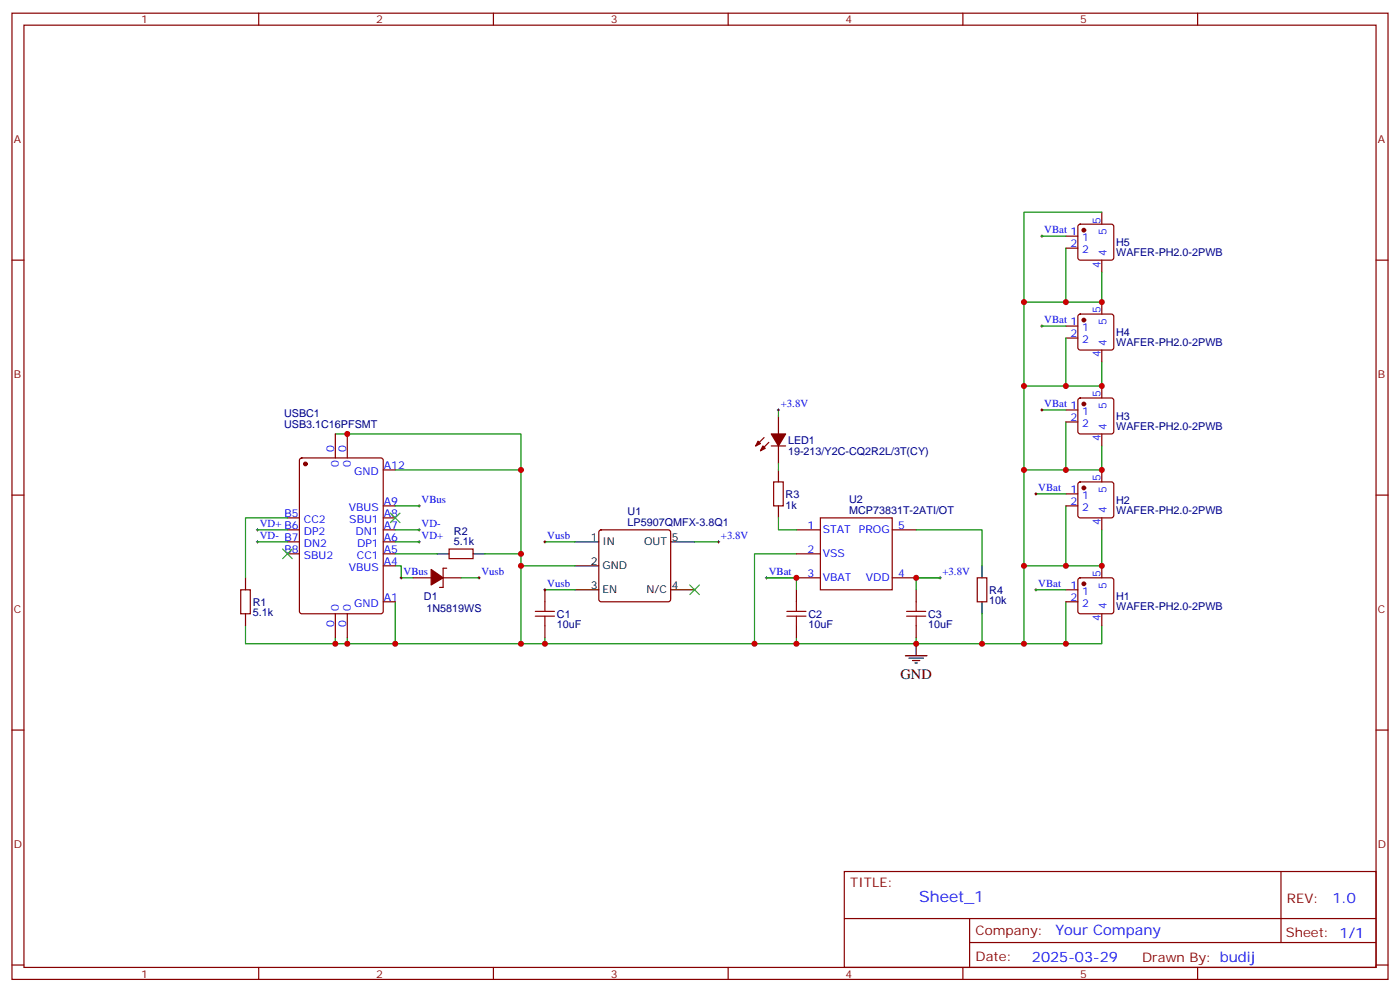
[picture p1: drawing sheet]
<svg xmlns="http://www.w3.org/2000/svg" width="412mm" height="292mm" viewBox="0 0 412 292" stroke-linecap="round" stroke-linejoin="round" font-family="sans-serif">
<g fill="none" stroke="#870000" stroke-width=".35">
<path d="M3.5 3.9h405.4v284.3h-405.4zM7.1 7.4h398.2v277.3h-398.2zM76.2 3.9v3.5M145.3 3.9v3.5M214.5 3.9v3.5M283.6 3.9v3.5M352.8 3.9v3.5M3.5 76.6h3.6M314 69.5h3.5M314 73h3.5M317.7 66.2l.5-.2h9.2l.5 .2 .2 .5v9.1l-.3 .5-.4 .3h-9.2l-.5-.3-.2-.5v-9.1zM324.6 62.4v3.6"/>
<path d="M324.6 76.6v3.5M405.3 76.6h3.6M314 96h3.5M314 99.5h3.5M317.7 92.6l.5-.2h9.2l.5 .2 .2 .5v9.2l-.3 .5-.4 .2h-9.2l-.5-.2-.2-.5v-9.2zM324.6 88.9v3.5M317.7 117.3l.5-.2h9.2l.5 .2 .2 .5v9.2l-.3 .5-.4 .2h-9.2l-.5-.2-.2-.5v-9.2zM324.6 103v3.5M324.6 113.6v3.5M88.4 135l.5-.2h23.3l.6 .4 .1 44.7-.5 .7h-23.5l-.7-.4v-44.7zM98.8 127.7v7.1M102.3 127.7v7.1"/>
<path d="M112.9 138.3h3.5M225.1 128.8l-2.5 2.4M226.5 130.2l-2.5 2.4M227.2 131.2h4.2M314 120.6h3.5M314 124.2h3.5M324.6 127.7v3.5M324.6 138.3v3.5M3.5 145.7h3.6M84.7 155.9h3.5M84.7 152.4h3.5M84.7 159.5h3.5"/>
<path d="M112.9 148.9h3.5M112.9 155.9h3.5M112.9 152.4h3.5M112.9 159.5h3.5M176.6 156.1l.5-.2h19.7l.5 .2 .3 .5v19.8l-.3 .5-.5 .2h-19.7l-.5-.2-.2-.5v-19.8zM227.9 141.8h2.8v7.1h-2.8zM234.6 155.9h7.1M241.7 152.4h21.1v21.2h-21.1zM262.8 155.9h7.1M314 145.3h3.5M314 148.9h3.5M317.7 142l.5-.2h9.2l.5 .2 .2 .5v9.2l-.3 .5-.4 .2h-9.2l-.5-.2-.2-.5v-9.2z"/>
<path d="M324.6 152.4v3.5M405.3 145.7h3.6M70.9 173.6h2.8v7h-2.8zM84.7 163h3.5M112.9 177.1h3.5M112.9 163h3.5M112.9 166.5h3.5M121.7 170h5.3M130.5 170h5.3M131.6 167.2h-1.1v5.7h-1M132.3 161.6h7v2.8h-7zM160.5 173.6v3.5"/>
<path d="M234.6 170h7.1M234.6 173.6v3.5M234.6 163h7.1M262.8 170h7.1M269.9 173.6v3.5M287.9 170h2.8v7.1h-2.8zM314 173.6h3.5M314 177.1h3.5M317.7 170.2l.5-.2h9.2l.5 .2 .2 .5v9.2l-.3 .5-.4 .2h-9.2l-.5-.2-.2-.5v-9.2zM324.6 166.5v3.5M98.8 180.6v7.1M102.3 180.6v7.1"/>
<path d="M160.5 184.1v3.6M234.6 184.1v3.6M269.9 184.1v3.6M324.6 180.6v3.5M3.5 214.8h3.6M405.3 214.8h3.6M248.7 256.5h156.6v28.2h-156.6zM377.3 256.5v20.9M248.7 270.3h156.5M285.6 277.4h119.6M285.6 270.3v14.1M3.5 284h3.6"/>
<path d="M76.2 284.7v3.5M145.3 284.7v3.5M214.5 284.7v3.5M283.6 284.7v3.5M352.8 284.7v3.5M405.3 284h3.6"/>
</g>
<g fill="none" stroke="#000" stroke-width=".35">
<path d="M229.3 122.4v5.3M229.3 131.2v5.3M229.3 138.3v3.5M169.3 159.5h7.1M197.6 159.5h7M229.3 148.9v3.5M72.3 170v3.6M128.8 163h3.5M139.3 163h3.6M169.3 166.5h7.1M169.3 173.6h7.1M197.6 173.6h7"/>
<path d="M289.3 166.5v3.5M289.3 177.1v3.5M72.3 180.6v3.5M266.7 193h6.3M267.8 193.7h4.2M268.8 194.4h2.1M269.5 195.1h.7M269.9 189.4v3.6"/>
</g>
<g fill="#870000" stroke="#870000" stroke-width=".35">
<path d="M227.2 127.7h4.2l-2.1 3.5z"/>
<path d="M224.7 131.2l.7 .7-1.4 .7z"/>
<path d="M223.3 129.8l.7 .7-1.4 .7z"/>
<path d="M127 167.6l3.5 2.4-3.5 2.2z"/>
<circle cx="319.3" cy="118.9" r=".53"/>
<circle cx="319.3" cy="143.6" r=".53"/>
<circle cx="319.3" cy="171.8" r=".53"/>
<circle cx="90" cy="136.5" r=".53"/>
<circle cx="319.3" cy="94.2" r=".53"/>
<circle cx="319.3" cy="67.7" r=".53"/>
</g>
<g fill="none" stroke="#008700" stroke-width=".35">
<path d="M306.9 69.5h7.1M314 73v15.9M324.6 62.4h-23v51.2M306.9 96h7.1M314 99.5v14.1M324.6 80.1v8.8h-23M324.6 106.5v7.1h-23v24.7M98.8 127.7h54.7v61.7M116.4 138.3h37.1M229.3 120.6v1.8M229.3 136.5v1.8M306.9 120.6h7.1"/>
<path d="M314 124.2v14.1M324.6 131.2v7.1h-23v28.2M75.8 159.5h8.9M75.8 155.9h8.9M84.7 152.4h-12.4v17.6M116.4 159.5h7.1M116.4 148.9h7.1M116.4 155.9h7.1M160.5 159.5h8.8M204.6 159.5h7.1M229.3 152.4v3.5h5.3M269.9 155.9h19.4v10.6"/>
<path d="M305.2 145.3h8.8M314 148.9v17.6M324.6 155.9v10.6h-23v22.9M116.4 166.5h1.8v3.5h3.5M116.4 163h12.4M116.4 177.1v12.3M135.8 170h5.3M142.9 163h10.6M153.5 166.5h15.8M160.5 173.6h8.8M234.6 163h-12.4v26.4M234.6 170h-8.8h8.8v3.6"/>
<path d="M269.9 170h7h-7v3.6M305.2 173.6h8.8M314 177.1v12.3M72.3 184.1v5.3h162.3M98.8 187.7v1.7M102.3 187.7v1.7M160.5 187.7v1.7M234.6 187.7v1.7h35.3M289.3 180.6v8.8M324.6 184.1v5.3h-54.7v-1.7"/>
</g>
<path d="M115 151l2.8 2.8M117.8 151l-2.8 2.8M83.3 161.6l2.8 2.8M86.1 161.6l-2.8 2.8M203.2 172.2l2.8 2.8M206 172.2l-2.8 2.8" fill="none" stroke="#3c3" stroke-width=".35"/>
<g fill="none" stroke="#000" stroke-width=".29">
<path d="M306.6 69.5h.7M306.9 69.1v.7M306.6 96h.7M306.9 95.6v.7M229 120.6h.7M229.3 120.3v.7M306.6 120.6h.7M306.9 120.3v.7M75.5 159.5h.7M75.5 155.9h.7M75.8 155.6v.7M75.8 159.1v.7"/>
<path d="M123.1 159.5h.7M123.1 148.9h.7M123.1 155.9h.7M123.5 148.5v.7M123.5 155.6v.7M123.5 159.1v.7M160.2 159.5h.7M160.5 159.1v.7M211.3 159.5h.7M211.7 159.1v.7M304.8 145.3h.7M305.2 145v.7"/>
<path d="M117.8 170h.7M118.2 169.7v.7M140.8 170h.7M141.1 169.7v.7M160.2 173.6h.7M160.5 173.2v.7M225.4 170h.7M225.8 169.7v.7M276.6 170h.7M276.9 169.7v.7M304.8 173.6h.7M305.2 173.2v.7"/>
</g>
<path d="M157.7 179.9h5.6M160.5 177.1v2.8M231.8 179.9h5.6M234.6 177.1v2.8M267.1 179.9h5.6M269.9 177.1v2.8M157.7 181.3h5.6M160.5 181.3v2.8M231.8 181.3h5.6M234.6 181.3v2.8M267.1 181.3h5.6M269.9 181.3v2.8" fill="none" stroke="#a10000" stroke-width=".35"/>
<g fill="#c00">
<circle cx="314" cy="138.3" r=".88"/>
<circle cx="301.6" cy="138.3" r=".88"/>
<circle cx="324.6" cy="138.3" r=".88"/>
<circle cx="301.6" cy="166.5" r=".88"/>
<circle cx="314" cy="166.5" r=".88"/>
<circle cx="324.6" cy="166.5" r=".88"/>
<circle cx="160.5" cy="189.4" r=".88"/>
<circle cx="153.5" cy="166.5" r=".88"/>
<circle cx="222.3" cy="189.4" r=".88"/>
<circle cx="289.3" cy="189.4" r=".88"/>
<circle cx="153.5" cy="163" r=".88"/>
<circle cx="153.5" cy="138.3" r=".88"/>
<circle cx="102.3" cy="127.7" r=".88"/>
<circle cx="153.5" cy="189.4" r=".88"/>
<circle cx="116.4" cy="189.4" r=".88"/>
<circle cx="102.3" cy="189.4" r=".88"/>
<circle cx="98.8" cy="189.4" r=".88"/>
<circle cx="234.6" cy="189.4" r=".88"/>
<circle cx="301.6" cy="189.4" r=".88"/>
<circle cx="314" cy="189.4" r=".88"/>
<circle cx="269.9" cy="189.4" r=".88"/>
<circle cx="234.6" cy="170" r=".88"/>
<circle cx="269.9" cy="170" r=".88"/>
<circle cx="301.6" cy="113.6" r=".88"/>
<circle cx="301.6" cy="88.9" r=".88"/>
<circle cx="324.6" cy="113.6" r=".88"/>
<circle cx="324.6" cy="88.9" r=".88"/>
<circle cx="314" cy="88.9" r=".88"/>
<circle cx="314" cy="113.6" r=".88"/>
</g>
<text font-size="4.6" fill="#00f" x="270.8" y="265.5">Sheet_1</text>
<text font-size="4.2" x="265.3" y="199.8">GND</text>
<g font-size="4.2" fill="#00f">
<text x="392.5" y="265.7">1.0</text>
<text x="310.9" y="275.3">Your Company</text>
<text x="304" y="283.1">2025-03-29</text>
</g>
<g font-size="3.9" fill="#800">
<text x="250.5" y="261.1">TITLE:</text>
<text x="379.1" y="265.7">REV:</text>
<text x="287.4" y="275.3">Company:</text>
<text x="378.7" y="275.9">Sheet: 1/1</text>
<text x="287.4" y="282.9">Date:</text>
<text x="336.4" y="283">Drawn By: budij</text>
</g>
<g font-size="3.2" fill="#800">
<text x="41.6" y="6.9">1</text>
<text x="110.8" y="6.9">2</text>
<text x="179.9" y="6.9">3</text>
<text x="249.1" y="6.9">4</text>
<text x="318.2" y="6.9">5</text>
<text x="4.1" y="42">A</text>
<text x="405.9" y="42">A</text>
<text x="4.1" y="111.1">B</text>
<text x="405.9" y="111.1">B</text>
<text x="4.1" y="180.3">C</text>
<text x="405.9" y="180.3">C</text>
<text x="4.1" y="249.4">D</text>
<text x="405.9" y="249.4">D</text>
<text x="41.6" y="287.7">1</text>
<text x="110.8" y="287.7">2</text>
<text x="179.9" y="287.7">3</text>
<text x="249.1" y="287.7">4</text>
<text x="318.2" y="287.7">5</text>
</g>
<g font-size="3.2" fill="#00f">
<text x="324.2" y="65.8" transform="rotate(-90 324.2 65.8)">5</text>
<text x="307.6" y="68.6">VBat 1</text>
<text x="318.8" y="70.9">1</text>
<text x="326" y="69.3" transform="rotate(-90 326 69.3)">5</text>
<text x="315.3" y="72.7">2</text>
<text x="318.8" y="74.4">2</text>
<text x="326" y="75.2" transform="rotate(-90 326 75.2)">4</text>
<text x="324.2" y="78.7" transform="rotate(-90 324.2 78.7)">4</text>
<text x="307.6" y="95.1">VBat 1</text>
<text x="324.2" y="92.3" transform="rotate(-90 324.2 92.3)">5</text>
<text x="326" y="95.7" transform="rotate(-90 326 95.7)">5</text>
<text x="315.3" y="99.1">2</text>
<text x="318.8" y="97.4">1</text>
<text x="318.8" y="100.9">2</text>
<text x="326" y="101.7" transform="rotate(-90 326 101.7)">4</text>
<text x="324.2" y="105.2" transform="rotate(-90 324.2 105.2)">4</text>
<text x="230" y="119.8">+3.8V</text>
<text x="307.6" y="119.8">VBat 1</text>
<text x="324.2" y="116.9" transform="rotate(-90 324.2 116.9)">5</text>
<text x="315.3" y="123.8">2</text>
<text x="318.8" y="122.1">1</text>
<text x="318.8" y="125.6">2</text>
<text x="326" y="120.4" transform="rotate(-90 326 120.4)">5</text>
<text x="324.2" y="129.9" transform="rotate(-90 324.2 129.9)">4</text>
<text x="326" y="126.4" transform="rotate(-90 326 126.4)">4</text>
<text x="98.4" y="133" transform="rotate(-90 98.4 133)">0</text>
<text x="99.8" y="137.5" transform="rotate(-90 99.8 137.5)">0</text>
<text x="102" y="133" transform="rotate(-90 102 133)">0</text>
<text x="103.4" y="137.5" transform="rotate(-90 103.4 137.5)">0</text>
<text x="113.1" y="137.9">A12</text>
<text x="104.3" y="139.7">GND</text>
<text x="324.2" y="141.6" transform="rotate(-90 324.2 141.6)">5</text>
<text x="113.1" y="148.5">A9</text>
<text x="124.2" y="148">VBus</text>
<text x="305.9" y="144.5">VBat</text>
<text x="315.3" y="145">1</text>
<text x="315.3" y="148.5">2</text>
<text x="318.8" y="146.8">1</text>
<text x="326" y="145.1" transform="rotate(-90 326 145.1)">5</text>
<text x="76.6" y="155">VD+ B6</text>
<text x="83.8" y="152">B5</text>
<text x="89.5" y="153.8">CC2</text>
<text x="102.8" y="150.3">VBUS</text>
<text x="102.9" y="153.8">SBU1</text>
<text x="113.1" y="155.6">A7</text>
<text x="113.1" y="152">A8</text>
<text x="124.2" y="155">VD-</text>
<text x="237.9" y="155.6">1</text>
<text x="264.6" y="155.6">5</text>
<text x="318.8" y="150.3">2</text>
<text x="324.2" y="154.6" transform="rotate(-90 324.2 154.6)">4</text>
<text x="326" y="151.1" transform="rotate(-90 326 151.1)">4</text>
<text x="76.6" y="158.6">VD- B7</text>
<text x="89.5" y="157.3">DP2</text>
<text x="89.5" y="160.9">DN2</text>
<text x="104.7" y="157.3">DN1</text>
<text x="105.2" y="160.9">DP1</text>
<text x="113.1" y="159.1">A6</text>
<text x="124.2" y="158.6">VD+</text>
<text x="161.2" y="158.6">Vusb</text>
<text x="212.4" y="158.6">+3.8V</text>
<text x="242.4" y="157">STAT</text>
<text x="253" y="157">PROG</text>
<text x="83.8" y="162.6">B8</text>
<text x="89.5" y="164.4">SBU2</text>
<text x="102.8" y="167.9">VBUS</text>
<text x="105.1" y="164.4">CC1</text>
<text x="113.1" y="166.2">A4</text>
<text x="113.1" y="162.6">A5</text>
<text x="237.9" y="162.6">2</text>
<text x="242.4" y="164">VSS</text>
<text x="118.9" y="169.2">VBus</text>
<text x="141.8" y="169.2">Vusb</text>
<text x="161.2" y="172.7">Vusb</text>
<text x="226.5" y="169.2">VBat</text>
<text x="237.9" y="169.7">3</text>
<text x="242.4" y="171.1">VBAT</text>
<text x="255.1" y="171.1">VDD</text>
<text x="264.6" y="169.7">4</text>
<text x="277.6" y="169.2">+3.8V</text>
<text x="305.9" y="172.7">VBat</text>
<text x="315.3" y="173.2">1</text>
<text x="324.2" y="169.9" transform="rotate(-90 324.2 169.9)">5</text>
<text x="326" y="173.4" transform="rotate(-90 326 173.4)">5</text>
<text x="99.8" y="179.9" transform="rotate(-90 99.8 179.9)">0</text>
<text x="103.4" y="179.9" transform="rotate(-90 103.4 179.9)">0</text>
<text x="104.3" y="178.5">GND</text>
<text x="113.1" y="176.7">A1</text>
<text x="315.3" y="176.7">2</text>
<text x="318.8" y="175">1</text>
<text x="318.8" y="178.5">2</text>
<text x="326" y="179.3" transform="rotate(-90 326 179.3)">4</text>
<text x="98.4" y="184.4" transform="rotate(-90 98.4 184.4)">0</text>
<text x="102" y="184.4" transform="rotate(-90 102 184.4)">0</text>
<text x="324.2" y="182.8" transform="rotate(-90 324.2 182.8)">4</text>
</g>
<g font-size="3.2" fill="#000080">
<text x="328.8" y="75.4">WAFER-PH2.0-2PWB</text>
<text x="328.8" y="72.4">H5</text>
<text x="328.8" y="101.8">WAFER-PH2.0-2PWB</text>
<text x="328.8" y="98.9">H4</text>
<text x="83.7" y="125.9">USB3.1C16PFSMT</text>
<text x="83.7" y="122.8">USBC1</text>
<text x="328.8" y="123.6">H3</text>
<text x="232.1" y="130.6">LED1</text>
<text x="328.8" y="126.5">WAFER-PH2.0-2PWB</text>
<text x="232.1" y="133.8">19-213/Y2C-CQ2R2L/3T(CY)</text>
<text x="231.4" y="149.7">1k</text>
<text x="231.4" y="146.5">R3</text>
<text x="250.1" y="148.1">U2</text>
<text x="328.8" y="148.3">H2</text>
<text x="184.9" y="154.7">LP5907QMFX-3.8Q1</text>
<text x="184.9" y="151.5">U1</text>
<text x="250.1" y="151.2">MCP73831T-2ATI/OT</text>
<text x="328.8" y="151.2">WAFER-PH2.0-2PWB</text>
<text x="133.7" y="160.5">5.1k</text>
<text x="133.7" y="157.3">R2</text>
<text x="74.4" y="178.2">R1</text>
<text x="124.9" y="176.5">D1</text>
<text x="291.4" y="177.9">10k</text>
<text x="291.4" y="174.7">R4</text>
<text x="328.8" y="179.4">WAFER-PH2.0-2PWB</text>
<text x="328.8" y="176.5">H1</text>
<text x="74.4" y="181.4">5.1k</text>
<text x="125.6" y="180">1N5819WS</text>
<text x="164" y="184.9">10uF</text>
<text x="164" y="181.8">C1</text>
<text x="238.1" y="184.9">10uF</text>
<text x="238.1" y="181.8">C2</text>
<text x="273.4" y="184.9">10uF</text>
<text x="273.4" y="181.8">C3</text>
</g>
<g font-size="3.2">
<text x="174" y="159.1">1</text>
<text x="177.4" y="160.5">IN</text>
<text x="189.7" y="160.5">OUT</text>
<text x="197.9" y="159.1">5</text>
<text x="174" y="166.2">2</text>
<text x="177.4" y="167.6">GND</text>
<text x="174" y="173.2">3</text>
<text x="197.9" y="173.2">4</text>
<text x="177.4" y="174.6">EN</text>
<text x="190.5" y="174.6">N/C</text>
</g>
</svg>
